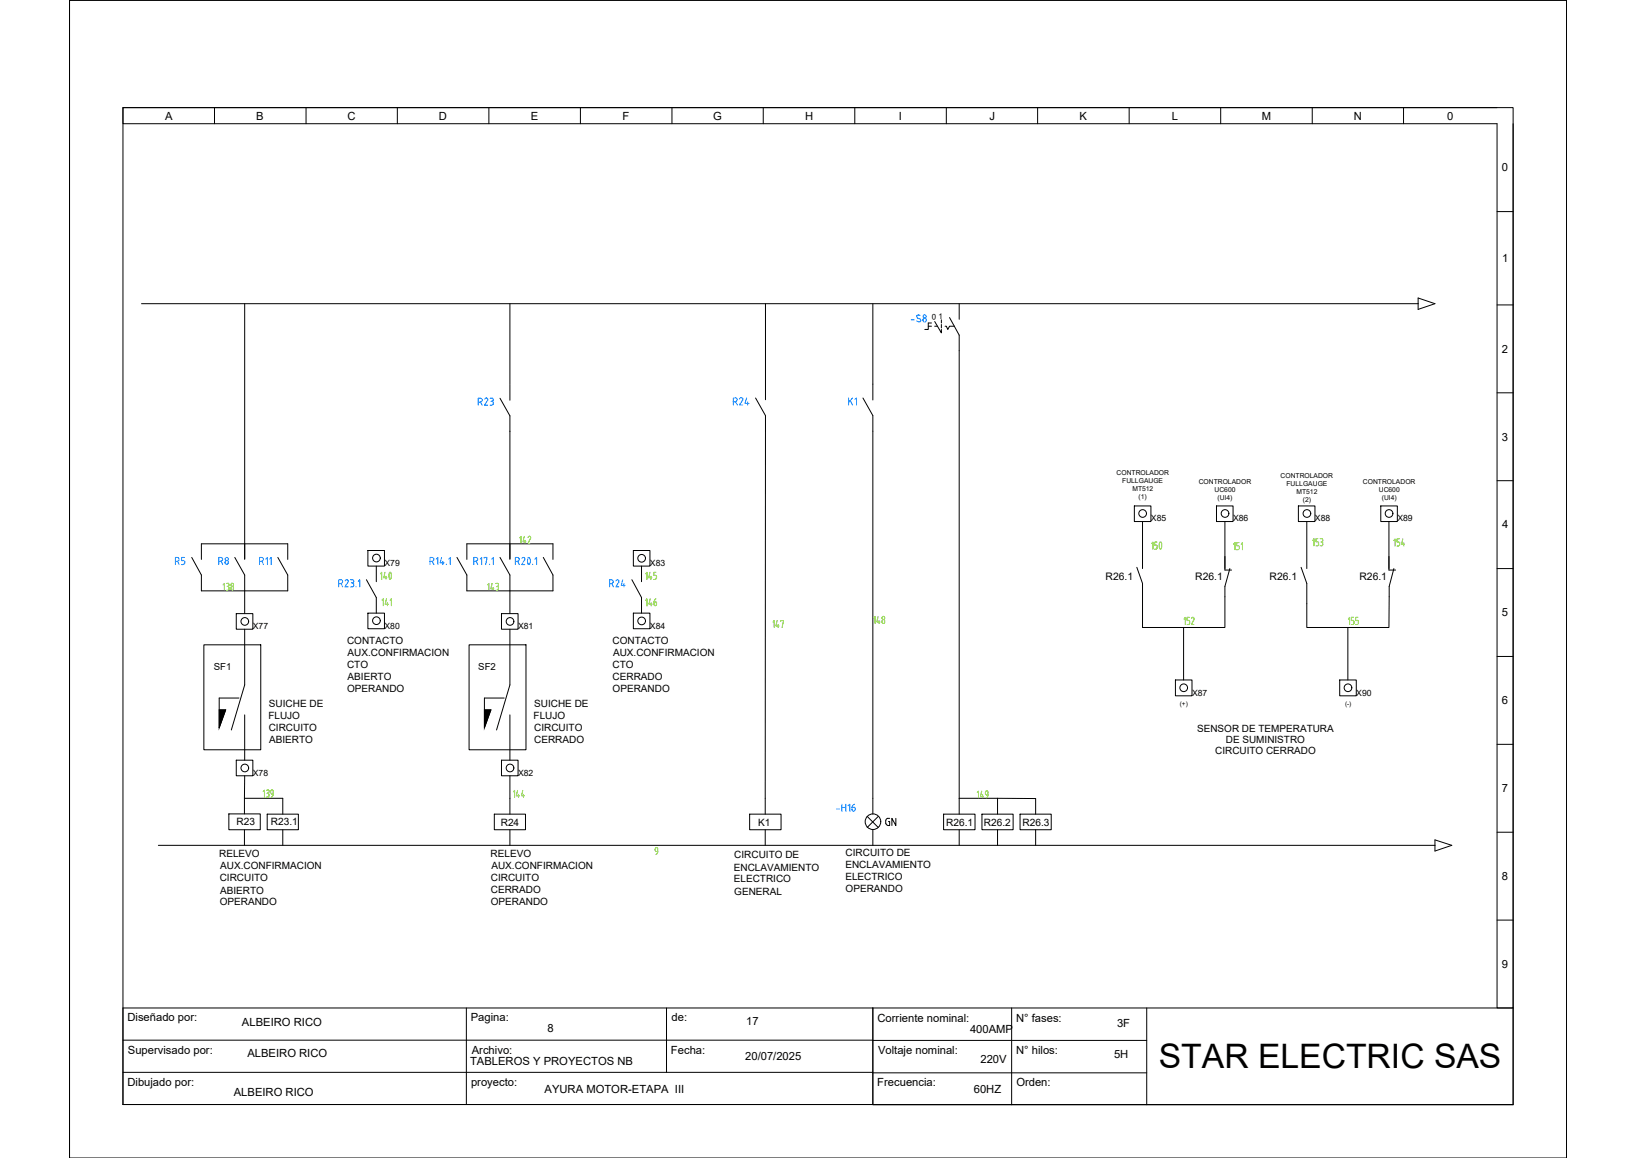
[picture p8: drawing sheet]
<svg xmlns="http://www.w3.org/2000/svg" width="420mm" height="297mm" viewBox="0 0 420 297" stroke-linecap="round" stroke-linejoin="round" font-family="sans-serif">
<!-- layer: 0 -->
<g fill="none" stroke="#000" stroke-width=".26">
<path d="M17.8 .1v296.9h384.3v-296.9h-384.3v296.9M402.1 .1h.1M402.1 .1v296.9M31.6 27.6h356.8v255.7h-356.8zM55.1 27.6v4.1M78.5 27.6v4.1M102 27.6v4.1M125.5 27.6v4.1M149 27.6v4.1M172.5 27.6v4.1M195.9 27.6v4.1M219.4 27.6v4.1"/>
<path d="M242.9 27.6v4.1M266.3 27.6v4.1M289.8 27.6v4.1M313.3 27.6v4.1M336.8 27.6v4.1M360.2 27.6v4.1M384.2 27.6h-352.6v4.1h352.6v226.9h4.2v-226.9M384.2 54.3h4.2M62.8 77.9v65.4M130.9 77.9v20.6M196.5 77.9v20.6M224 77.9v20.6"/>
<path d="M364 76.4l4.3 1.5-4.3 1.5zM384.2 78.2h4.2M238.3 83.7h.8M239.1 82.9h-.8v1.6h-.9M239.9 82.5l1.7 2.9v-.9M239.9 83.7h.7M241.6 82v.9M241.6 83.2v.9M242.6 83.7h.3l.4 .8 .4-.8h1.3M246.2 90v114.8h19.6M130.9 110.6v32.7M196.5 110.6l-.1 94.2"/>
<path d="M224 110.6v94.2M384.2 100.8h4.2M51.7 139.5h22.2M119.8 139.5h22.1M293.2 133.8v12M314.4 133.8v12.4h1.7M335.4 133.8v12M356.5 133.8v12.4h1.7M384.2 123.3h4.2M51.7 151.6h22.2M62.8 151.6v5.8M119.8 151.6h22.1"/>
<path d="M130.9 151.6v5.8M291.8 145.5l1.4 4.2v11.3h21.2v-10.6l1.3-4.6M333.9 145.5l1.5 4.2v11.3h21.1l.1-10.6 1.2-4.6M384.2 145.8h4.2M52.3 165.4h14.6v26.9h-14.6zM61.3 179.1h-5v7.6l1.6-4.6h-1.6M62.8 161.4v14.3l-3.4 11.5M120.4 165.4h14.6v26.9h-14.6zM129.4 179.1h-5.1v7.6l1.7-4.6h-1.7M130.9 161.4v14.3l-3.5 11.5M303.8 161v13.4M345.9 161v13.4"/>
<path d="M384.2 168.4h4.2M62.8 183.4v11.6M62.8 199l-.1 5.8h9.9M130.9 183.4v11.6M130.9 199v5.8M384.2 190.9h4.2M368.3 215.4l4.3 1.4-4.3 1.5zM384.2 213.5h4.2M384.2 236h4.2M31.6 258.6h356.8v24.8h-164.4v-24.8v24.7h-192.4zM119.7 258.6v24.7M171.1 258.6v16.5"/>
<path d="M259.7 258.6v24.8M294.3 258.6v24.8M31.6 266.8h192.4M31.6 275.1h192.4M224 266.9h70.3M224 275.2h70.3"/>
</g>
<!-- layer: YEL_14_THHN -->
<path d="M36.3 77.9h327.7M40.6 216.8h327.7" fill="none" stroke="#000" stroke-width=".26"/>
<!-- layer: SYMS -->
<g fill="none" stroke="#000" stroke-width=".26">
<path d="M246.2 77.9v4M130.9 98.7v4M196.5 98.5v4M224 98.5v4.1M243.7 81.5l2.5 4.5v4M128.3 102.2l2.6 4.5v4M193.9 102.1l2.6 4.5v4M221.5 102.1l2.5 4.5v4M51.7 139.5v4M62.8 139.5v4M73.9 139.5v4M119.8 139.5v4"/>
<path d="M130.9 139.5v4M141.9 139.5v4M49.2 143l2.5 4.5v4.1M60.3 143l2.5 4.5v4.1M71.3 143l2.6 4.5v4.1M94 148.7l2.6 4.6v4M117.3 143l2.5 4.5v4.1M128.3 143l2.6 4.5v4.1M139.4 143l2.5 4.5v4.1M162.2 148.7l2.5 4.6M164.7 145.2v4M58.7 208.8h8.1v4h-8.1z"/>
<path d="M62.7 204.8v4M62.7 212.8v4M68.6 208.8h8v4h-8zM72.6 204.8v4M72.6 212.8v4M126.9 208.8h8v4h-8zM130.9 204.8v4M130.9 212.8v4M192.4 208.8h8.1v4h-8.1zM196.4 204.8v4M196.4 212.8v4M222.6 209.4l2.8 2.9"/>
<path d="M224 204.8v4M224 212.8v4M225.4 209.4l-2.8 2.9M242.2 208.8h8.1v4h-8.1zM246.2 204.8v4M246.2 212.8v4M252 208.8h8v4h-8zM256 204.8v4M256 212.8v4M261.8 208.8h8v4h-8zM265.8 204.8v4M265.8 212.8v4"/>
<circle cx="224.1" cy="210.8" r="2"/>
</g>
<!-- layer: 0 -->
<path d="M56.3 182.1h1.6l-1.6 4.6zM124.3 182.1h1.7l-1.7 4.6z" fill="#000" stroke="#000" stroke-width=".26"/>
<!-- layer: -Electrico -->
<g fill="none" stroke="#000" stroke-width=".26">
<path d="M291.1 129.8h4.3v4h-4.3zM312.2 129.8h4.3v4h-4.3zM333.2 129.8h4.3v4h-4.3zM354.4 129.8h4.2v4h-4.2zM60.6 157.4h4.3v4h-4.3zM94.4 157.3h4.3v4h-4.3zM94.4 141.2h4.3v4h-4.3zM128.7 157.4h4.3v4h-4.3zM162.6 157.3h4.2v4h-4.2zM162.6 141.2h4.2v4h-4.2zM301.7 174.4h4.2v4.1h-4.2zM343.9 174.4h4.2v4.1h-4.2z"/>
<path d="M60.6 195h4.3v4h-4.3zM128.7 195h4.3v4h-4.3z"/>
</g>
<!-- layer: -DIAGRAMA -->
<g fill="none" stroke="#000" stroke-width=".26">
<circle cx="293.3" cy="131.7" r=".98"/>
<circle cx="314.4" cy="131.7" r=".98"/>
<circle cx="335.4" cy="131.7" r=".98"/>
<circle cx="356.5" cy="131.7" r=".98"/>
<circle cx="62.8" cy="159.4" r=".98"/>
<circle cx="96.6" cy="159.2" r=".98"/>
<circle cx="96.6" cy="143.1" r=".98"/>
<circle cx="130.9" cy="159.4" r=".98"/>
<circle cx="164.7" cy="159.3" r=".98"/>
<circle cx="164.7" cy="143.2" r=".98"/>
<circle cx="303.8" cy="176.4" r=".98"/>
<circle cx="346" cy="176.4" r=".98"/>
<circle cx="62.8" cy="197" r=".98"/>
<circle cx="130.9" cy="197" r=".98"/>
</g>
<!-- layer: WIRENO -->
<g fill="none" stroke="#6edd00" stroke-width=".26">
<path d="M133.4 138l.3-.4v1.8M134.6 137.6l-.4 1.4h.8M134.7 138.6v.8M135.9 137.5l.3 .2v.5M135.9 137.6l-.4 .3M136.1 138.2l-.6 1.2h.6M316.6 139.6l.4-.4v1.8M317.8 139.9l.3 .5M318 139.2h-.6v.8h.4M318.6 139.6l.3-.4v1.8M336.9 138.6l.3-.4v1.8M338.1 138.9l.4 .4"/>
<path d="M338.3 138.2h-.5v.8h.3M338.4 139.4v.2M338.5 139.6l-.2 .3-.5 .1M338.8 138.2l.7 .2v.4l-.5 .2M339.2 138.9l.3 .4M339.5 139.4v.2M339.5 139.6l-.1 .3-.6 .1M357.8 138.7l.3-.5v1.9M358.9 139l.4 .4M359.2 138.2h-.6v.9h.3M359.2 139.4v.2M359.3 139.6l-.4 .4"/>
<path d="M360 138.2l-.3 1.4h.8M360.3 139.2v.9M57.3 150l.3-.3v1.7M58.1 149.7h.3M58.1 151.4h.3M58.3 150.4h.1M58.5 149.6l.3 .2v.4l-.3 .2 .3 .4M58.7 150.9v.2M58.8 151l-.3 .4M59.9 150.9v.2M59.9 150.8l-.1-.3a.43 .43 0 0 0-.6 .5 .43 .43 0 0 0 .7 .2v-.2M98 154l.4-.4v1.8"/>
<path d="M99.2 153.6l-.3 1.4h.8M99.4 154.6v.8M100.1 154l.4-.4v1.8M125.2 150l.3-.3v1.7M126.3 149.7l-.3 1.4h.7M126.6 150.7v.7M127.3 149.7h.3M127.3 151.4h.3M127.4 150.5h.2M127.6 149.6l.3 .2v.4l-.3 .2 .4 .4M127.9 150.9v.2M128 151l-.4 .4"/>
<path d="M165.7 147.2l.4-.4v1.8M166.8 146.8l-.3 1.4h.8M167.1 147.8v.8M167.8 148.6h.3M168.2 147.6l.3 .4M168.3 146.8h-.5v.8h.3M168.5 148v.2M168.5 148.2l-.3 .4M198.4 159.6l.3-.4v1.8M199.5 159.2l-.4 1.4h.9M200.4 159.4v-.2h.7l-.4 1.8M224.3 158.5l.3-.3v1.7"/>
<path d="M225.4 158.2l-.4 1.4h.9M225.6 159.2v.7M226.4 159.3l.3-.4 .4 .4M226.4 159.5l.3 .4 .4-.4M226.4 159.4v.2M227 159.4v.2M303.9 158.8l.3-.4v1.8M305 159.1l.4 .4M305.2 158.4h-.5v.8h.3M305.3 159.6v.2M305.4 159.8l-.4 .4M306.2 158.4l.3 .2v.4"/>
<path d="M306.2 158.4l-.4 .3M306.4 159l-.6 1.2h.7M317.4 141h.4M318.1 140.4v.2M318.1 140.5l-.3 .5M346.1 158.8l.3-.4v1.8M347.2 159.1l.3 .4M347.4 158.4h-.6v.8h.4M347.5 159.6v.2M347.5 159.8l-.3 .4M348.3 159.1l.4 .4M348.6 158.4h-.6v.8h.3"/>
<path d="M348.6 159.6v.2M348.7 159.8l-.4 .4M358.6 140.1h.3M199.7 160.2v.8M304.7 160.2h.3M346.8 160.2h.4M348 160.2h.3M67.6 203.1l.3-.4v1.8M68.4 202.7h.3M68.5 203.5h.2M68.7 202.6l.3 .2v.4l-.3 .2 .4 .5M69 203.9v.2"/>
<path d="M69.1 204l-.2 .4-.5 .1M69.5 203l.3-.4 .4 .4M69.5 203.2l.3 .4M69.5 203.1v.1M69.8 203.7h.3M70.1 203.1v.5M70.2 203.6l-.2 .5-.3 .4M131.8 203.1l.3-.4v1.8M132.8 202.7l-.3 1.4h.9M133.1 203.8v.7M134.2 202.7l-.3 1.4h.7M134.4 203.8v.7"/>
<path d="M250.8 203.3l.3-.4v1.8M252 202.9l-.3 1.4h.7M252.2 203.9v.8M252.9 203.3v.2M252.9 203.3l.4-.4 .3 .4M253.6 203.3v.6l-.5-.1-.2-.3M253.6 203.9l-.1 .5-.4 .3"/>
<circle cx="59.6" cy="150" r=".38"/>
<circle cx="226.7" cy="158.5" r=".38"/>
</g>
<!-- layer: TAGS -->
<g fill="none" stroke="#007fff" stroke-width=".26">
<path d="M233.9 82h.8M235.3 82.3l.6 .2M235.5 81.6l.5 .2M235.7 80.8l-.4 .3 .2 .4M235.7 80.8l.5 .1M236.1 81.8l.2 .5-.4 .3M236.9 82v.2M236.9 82a.41 .41 0 0 1 .4-.4 .41 .41 0 0 1 .4 .4M236.9 82.2a.41 .41 0 0 0 .4 .4 .41 .41 0 0 0 .4-.4M237.7 82v.2M86.9 149.7h.5M87.5 149.7a.48 .48 0 0 0 .4-.5 .48 .48 0 0 0-.5-.5h-.5v1.8"/>
<path d="M87.6 149.7l.3 .8M88.6 149a.41 .41 0 0 1 .6-.3 .41 .41 0 0 1 .1 .6M89.3 149.3l-.8 1.2h.8M90 148.7h.4M90 150.5h.4M90.2 149.5h.2M90.4 148.7a.41 .41 0 0 1 .4 .4 .41 .41 0 0 1-.4 .4M90.4 149.5l.4 .4M90.7 149.9v.3M90.8 150.1l-.4 .4M91.4 150.4v.1M91.9 149.1l.4-.4v1.8"/>
<path d="M110.4 144h.5M110.9 143.9a.48 .48 0 0 0 .5-.5 .48 .48 0 0 0-.5-.4h-.5v1.8M110.9 144l.5 .8M112 143.4l.4-.4v1.8M113.3 143l-.3 1.4h1M113.7 144v.8M114.6 144.7v.1M115.2 143.4l.4-.4v1.8M121.6 144h.5M122.1 143h-.5v1.8M122.1 143a.48 .48 0 0 1 .5 .5 .48 .48 0 0 1-.5 .4M122.2 144l.4 .8"/>
<path d="M123.3 143.4l.3-.4v1.8M124.3 143.2v-.2h.7l-.3 1.8M125.7 144.7v.1M126.2 143.4l.4-.4v1.8M132.3 144h.5M132.8 143h-.5v1.8M132.8 143a.48 .48 0 0 1 .5 .5 .48 .48 0 0 1-.5 .4M132.9 144l.4 .8M133.9 143.3a.41 .41 0 0 1 .6-.3 .41 .41 0 0 1 .2 .6M134.6 143.6l-.7 1.2h.8M135.9 143.1l-.1-.1a1.11 1.11 0 0 0-.1 1.8l.2-.1M135.9 143.1a1.68 1.68 0 0 1 0 1.6"/>
<path d="M136.7 144.7v.1M137.3 143.4l.4-.4v1.8"/>
<circle cx="237.3" cy="81.2" r=".41"/>
</g>
<text font-size="8.6" x="297.4" y="274.1">STAR ELECTRIC SAS</text>
<g font-size="6.2" fill="#6edd00">
<text x="293.9" y="142.5">150</text>
<text x="96.3" y="150.3">140</text>
</g>
<g font-size="4.9" fill="#007fff">
<text x="121.4" y="105.1">R23</text>
<text x="187" y="105.1">R24</text>
<text x="216.6" y="105.1">K1</text>
<text x="43.7" y="146">R5</text>
<text x="55" y="146">R8</text>
<text x="65.3" y="146">R11</text>
<text x="155.2" y="151.7">R24</text>
<text x="213.4" y="209.2">-H16</text>
</g>
<text font-size="4.9" fill="#6edd00" x="164.4" y="156.6">146</text>
<text font-size="4.9" x="226.1" y="213.1">GN</text>
<text font-size="4.4" fill="#6edd00" x="165.8" y="220.1">9</text>
<g font-size="2.9">
<text x="42.4" y="30.7">A</text>
<text x="65.8" y="30.7">B</text>
<text x="89.2" y="30.7">C</text>
<text x="112.6" y="30.7">D</text>
<text x="136.2" y="30.7">E</text>
<text x="159.8" y="30.7">F</text>
<text x="183.1" y="30.7">G</text>
<text x="206.6" y="30.7">H</text>
<text x="230.7" y="30.7">I</text>
<text x="253.9" y="30.7">J</text>
<text x="277.1" y="30.7">K</text>
<text x="300.7" y="30.7">L</text>
<text x="323.9" y="30.7">M</text>
<text x="347.5" y="30.7">N</text>
<text x="371.5" y="30.7">0</text>
<text x="385.5" y="44">0</text>
<text x="385.6" y="67.2">1</text>
<text x="385.5" y="90.5">2</text>
<text x="385.5" y="113">3</text>
<text x="385.6" y="135.6">4</text>
<text x="385.5" y="158.1">5</text>
<text x="385.5" y="180.6">6</text>
<text x="385.5" y="203.2">7</text>
<text x="385.5" y="225.7">8</text>
<text x="385.5" y="248.3">9</text>
<text x="32.7" y="262">Diseñado por:</text>
<text x="62.1" y="263.2">ALBEIRO RICO</text>
<text x="120.8" y="262">Pagina:</text>
<text x="172.3" y="262">de:</text>
<text x="191.5" y="263">17</text>
<text x="225.2" y="262.1">Corriente nominal:</text>
<text x="260.8" y="262.1">N° fases:</text>
<text x="286.7" y="263.5">3F</text>
<text x="140.5" y="264.8">8</text>
<text x="249" y="265">400AMP</text>
<text x="32.8" y="270.3">Supervisado por:</text>
<text x="63.5" y="271.3">ALBEIRO RICO</text>
<text x="120.6" y="273.2">TABLEROS Y PROYECTOS NB</text>
<text x="121.1" y="270.2">Archivo:</text>
<text x="172.2" y="270.2">Fecha:</text>
<text x="191.3" y="271.9">20/07/2025</text>
<text x="225.4" y="270.3">Voltaje nominal:</text>
<text x="251.7" y="272.7">220V</text>
<text x="260.8" y="270.3">N° hilos:</text>
<text x="285.9" y="271.4">5H</text>
<text x="32.7" y="278.5">Dibujado por:</text>
<text x="60" y="281.1">ALBEIRO RICO</text>
<text x="120.9" y="278.5">proyecto:</text>
<text x="139.8" y="280.3">AYURA MOTOR-ETAPA III</text>
<text x="225.2" y="278.6">Frecuencia:</text>
<text x="249.9" y="280.5">60HZ</text>
<text x="260.9" y="278.6">Orden:</text>
</g>
<g font-size="2.7">
<text x="283.8" y="148.7">R26.1</text>
<text x="306.8" y="148.8">R26.1</text>
<text x="325.9" y="148.7">R26.1</text>
<text x="348.9" y="148.8">R26.1</text>
</g>
<g font-size="2.6">
<text x="89.1" y="165.1">CONTACTO</text>
<text x="157.2" y="165.1">CONTACTO</text>
<text x="89.1" y="171.4">CTO</text>
<text x="89.2" y="168.3">AUX.CONFIRMACION</text>
<text x="157.2" y="171.4">CTO</text>
<text x="157.4" y="168.3">AUX.CONFIRMACION</text>
<text x="89.1" y="177.5">OPERANDO</text>
<text x="89.2" y="174.4">ABIERTO</text>
<text x="157.2" y="174.4">CERRADO</text>
<text x="157.2" y="177.5">OPERANDO</text>
<text x="68.9" y="184.5">FLUJO</text>
<text x="69" y="181.3">SUICHE DE</text>
<text x="137" y="184.5">FLUJO</text>
<text x="137.1" y="181.3">SUICHE DE</text>
<text x="69" y="187.5">CIRCUITO</text>
<text x="69.1" y="190.6">ABIERTO</text>
<text x="137.1" y="187.5">CIRCUITO</text>
<text x="137.1" y="190.6">CERRADO</text>
<text x="307.3" y="187.8">SENSOR DE TEMPERATURA</text>
<text x="314.6" y="190.6">DE SUMINISTRO</text>
<text x="311.9" y="193.5">CIRCUITO CERRADO</text>
<text x="60.7" y="211.7">R23</text>
<text x="69.5" y="211.5">R23.1</text>
<text x="128.5" y="211.8">R24</text>
<text x="194.6" y="211.8">K1</text>
<text x="242.9" y="211.8">R26.1</text>
<text x="252.5" y="211.8">R26.2</text>
<text x="262.4" y="211.8">R26.3</text>
<text x="56.3" y="219.9">RELEVO</text>
<text x="125.9" y="219.8">RELEVO</text>
<text x="188.5" y="220.2">CIRCUITO DE</text>
<text x="217" y="219.5">CIRCUITO DE</text>
<text x="56.4" y="226.1">CIRCUITO</text>
<text x="56.5" y="223">AUX.CONFIRMACION</text>
<text x="126" y="226">CIRCUITO</text>
<text x="126.1" y="222.9">AUX.CONFIRMACION</text>
<text x="188.3" y="223.3">ENCLAVAMIENTO</text>
<text x="188.3" y="226.4">ELECTRICO</text>
<text x="217" y="222.6">ENCLAVAMIENTO</text>
<text x="217" y="225.7">ELECTRICO</text>
<text x="56.4" y="232.3">OPERANDO</text>
<text x="56.5" y="229.2">ABIERTO</text>
<text x="126" y="229">CERRADO</text>
<text x="126" y="232.1">OPERANDO</text>
<text x="188.5" y="229.5">GENERAL</text>
<text x="217" y="228.8">OPERANDO</text>
</g>
<g font-size="2.5">
<text x="54.9" y="171.9">SF1</text>
<text x="122.7" y="171.9">SF2</text>
</g>
<g font-size="2.2">
<text x="295.4" y="133.7">X85</text>
<text x="316.5" y="133.7">X86</text>
<text x="337.5" y="133.7">X88</text>
<text x="358.6" y="133.7">X89</text>
<text x="98.7" y="145.2">X79</text>
<text x="166.8" y="145.2">X83</text>
<text x="64.9" y="161.4">X77</text>
<text x="98.7" y="161.3">X80</text>
<text x="133" y="161.4">X81</text>
<text x="166.8" y="161.3">X84</text>
<text x="305.9" y="178.4">X87</text>
<text x="348.1" y="178.4">X90</text>
<text x="64.9" y="199">X78</text>
<text x="133" y="199">X82</text>
</g>
<g font-size="2">
<text x="240.3" y="80.6" transform="rotate(-180 240.3 80.6)">0</text>
<text x="240.9" y="81.8">1</text>
</g>
<g font-size="1.7">
<text x="286.6" y="121.8">CONTROLADOR</text>
<text x="288" y="123.9">FULLGAUGE</text>
<text x="290.6" y="125.9">MT512</text>
<text x="307.7" y="124.2">CONTROLADOR</text>
<text x="328.7" y="122.6">CONTROLADOR</text>
<text x="330.2" y="124.7">FULLGAUGE</text>
<text x="349.8" y="124.2">CONTROLADOR</text>
<text x="292.2" y="128">(1)</text>
<text x="311.7" y="126.3">UC600</text>
<text x="312.5" y="128.4">(UI4)</text>
<text x="332.7" y="126.7">MT512</text>
<text x="334.4" y="128.8">(2)</text>
<text x="353.9" y="126.3">UC600</text>
<text x="354.6" y="128.4">(UI4)</text>
</g>
<g font-size="1.6">
<text x="302.8" y="181.2">(+)</text>
<text x="345.2" y="181.2">(-)</text>
</g>
</svg>
